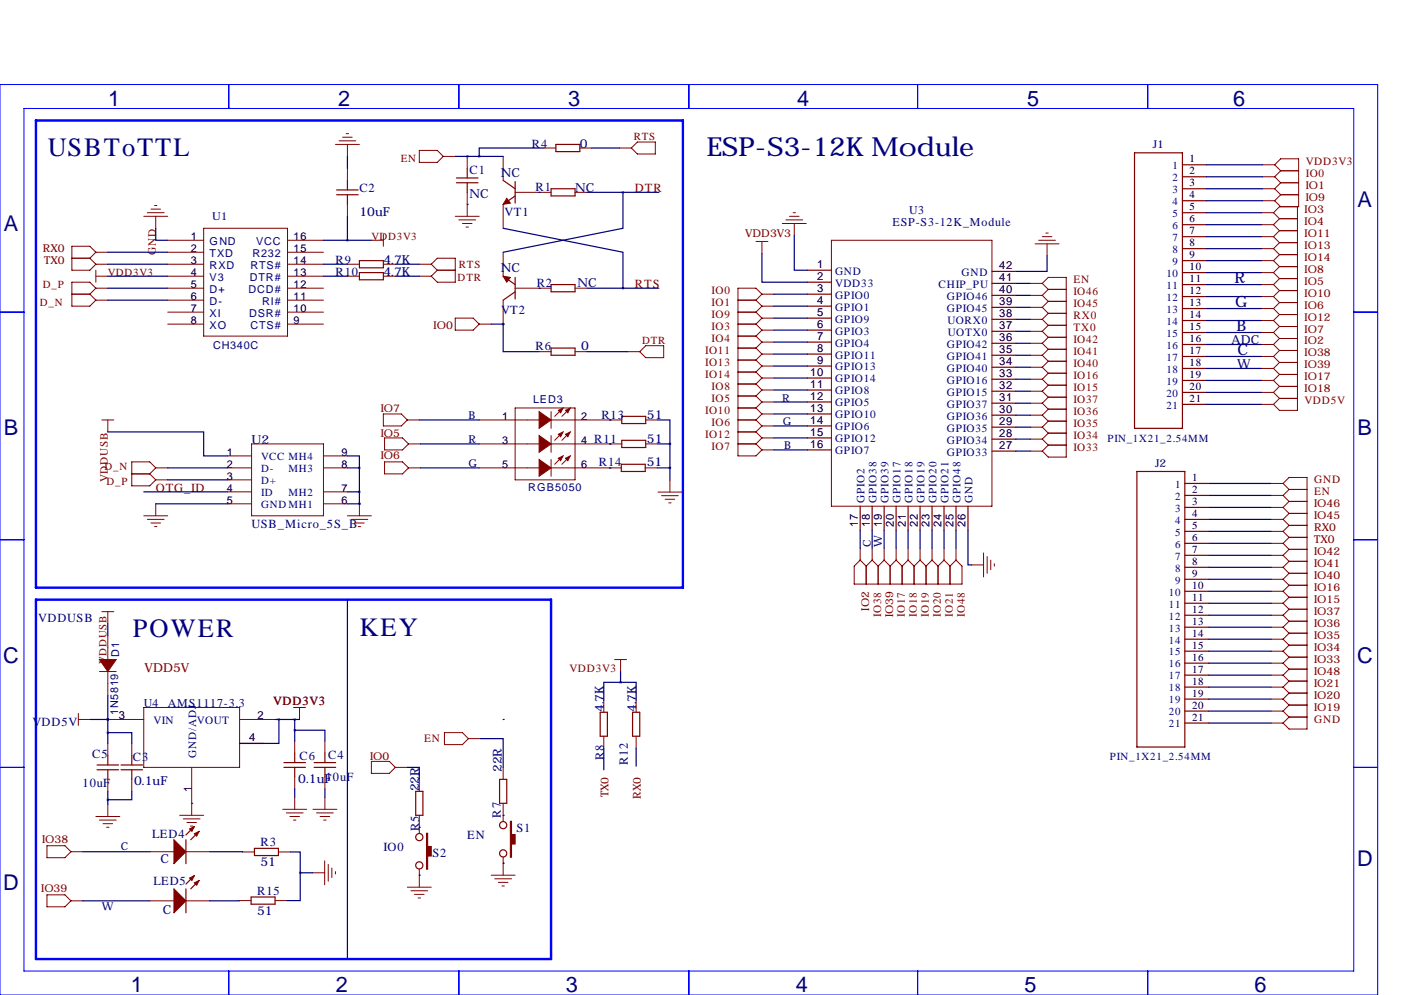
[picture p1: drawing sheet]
<svg xmlns="http://www.w3.org/2000/svg" width="297mm" height="211mm" viewBox="0 0 297 211" stroke-linecap="round" stroke-linejoin="round" font-family="sans-serif">
<g fill="none" stroke="#00f" stroke-width=".21">
<path d="M0 17.9h292.1v193.1h-292.1zM48.5 17.9v5.1M97.3 17.9v5.1M146 17.9v5.1M194.6 17.9v5.1M243.3 17.9v5.1M5.1 23h281.9v182.9h-281.9zM0 66.2h5.1M287 66.2h5.1M0 114.4h5.1M287 114.4h5.1M0 162.7h5.1"/>
<path d="M287 162.7h5.1M48.5 205.9v5.1M97.3 205.9v5.1M146 205.9v5.1M194.6 205.9v5.1M243.3 205.9v5.1"/>
</g>
<path d="M7.6 25.5h137.2v99.1h-137.2zM7.6 127.1h109.2v76.2h-109.2z" fill="none" stroke="#00f" stroke-width=".51"/>
<g fill="none" stroke="#800000" stroke-width=".21">
<path d="M71.1 30.6h5.1M71.9 29.9h3.5M72.6 29.1h2.1M73.4 28.3h.5M73.7 30.6v2.6M73.7 35.7v2.5M88.9 31.9h3.8l1.3 1.3-1.3 1.2h-3.8zM94 33.2h2.5M99.1 33.2v2.5M106.7 33.2v5M115.3 31.4h2.6M122.9 31.4h2.6"/>
<path d="M131.3 31.4h2.6M135.1 30.1h3.8v2.6h-3.8l-1.2-1.3zM267.7 34.9h2.6M267.7 37.5h2.6M270.3 34.9l1.2 1.3M270.3 34.9l1.2-1.2h3.8v10.1h-4l-1.3 1.3M270.3 37.5l1.2 1.2M271.5 36.2h3.8M271.5 38.7h3.8M271.5 36.2l-1.2 1.3M271.5 38.7l-1.2 1.3M15.2 54.8h3.8"/>
<path d="M19 54.8l1.3 1.2M20.3 53.5h2.6M20.3 56h2.6M20.3 58.6h2.6M20.3 53.5l-1.3 1.3M20.3 53.5l-1.3-1.3h-3.8v5.1h3.8l1.3-1.3M20.3 57.3v2.5M30.5 45.9h5.1M31.2 45.1h3.6M32 44.3h2M32.8 43.6h.5M33 45.9v2.5"/>
<path d="M35.6 50.9h7.6M35.6 53.5h7.6M35.6 56h7.6M35.6 58.6h7.6M43.2 48.4h17.8v22.9h-17.8zM61 50.9h7.6M61 53.5h7.6M61 56h7.6M61 58.6h7.6M73.7 43.3v2.6M73.7 56h2.5M73.7 58.6h2.5"/>
<path d="M78.7 50.9h2.6M81.3 56h2.5M81.3 58.6h2.5M81.3 49.7v2.5M88.9 56h2.5M88.9 58.6h2.5M91.4 56l1.3-1.2h3.8v5h-3.8l-1.3-1.2M91.4 56l1.3 1.3M92.7 57.3h3.8M92.7 57.3l-1.3 1.3M96.5 45.9h5.1M97.3 46.6h3.5"/>
<path d="M98 47.4h2.1M98.8 48.1h.5M99.1 40.8v5.1M106.7 43.3v5.1M106.7 53.5v5.1M109.2 40.8h7.6M121.9 40.8h2.6M160.3 51.2h2.5M161.5 51.2v2.5M165.9 47.4h5M166.6 46.6h3.6M167.4 45.9h2"/>
<path d="M168.1 45.1h.6M168.4 47.4v2.5M176.3 50.9h34v56.4h-34zM219.5 51.7h5M220.2 50.9h3.6M221 50.2h2M221.7 49.4h.5M222 51.7v2.5M267.5 45.1h2.5M267.5 47.6h2.5M267.5 50.2h2.5M267.5 52.7h2.5"/>
<path d="M267.5 55.3h2.5M267.5 57.8h2.5M267.7 40h2.6M267.7 42.6h2.6M270 45.1l1.3 1.3M270 47.6l1.3 1.3M270 50.2l1.3 1.2M270 52.7l1.3 1.3M270 55.3l1.3 1.2M270 57.8l1.3 1.3M270.3 40l1.2 1.3M270.3 42.6l1.2 1.2"/>
<path d="M271.3 46.4h3.8M271.3 48.9h3.8M271.3 46.4l-1.3 1.2M271.3 51.4h3.8M271.3 48.9l-1.3 1.3M271.3 54h3.8M271.3 51.4l-1.3 1.3M271.3 56.5h3.8M271.3 54l-1.3 1.3M271.3 59.1h3.8M271.3 56.5l-1.3 1.3M271.3 59.1l-1.3 1.2"/>
<path d="M271.5 41.3h3.8M271.5 41.3l-1.2 1.3M275.1 43.8v43.2h-3.8l-1.3-1.3M15.2 62.4h3.8M19 62.4l1.3 1.2M20.3 61.1h2.6M20.3 63.6h2.6M20.3 61.1l-1.3-1.3h-3.8v5.1h3.8l1.3-1.3M20.3 61.1l-1.3 1.3M35.6 61.1h7.6M35.6 63.6h7.6M35.6 66.2h7.6"/>
<path d="M35.6 68.7h7.6M61 61.1h7.6M61 63.6h7.6M61 66.2h7.6M61 68.7h7.6M96.5 67.5h3.8l1.3 1.2-1.3 1.3h-3.8zM101.6 68.7h2.5M106.7 63.6v5.1M109.2 61.1h7.6M114.3 74.6h2.5M121.9 61.1h2.6M121.9 74.6h2.6"/>
<path d="M133.1 74.6h2.5M136.9 73.3h3.8v2.5h-3.8l-1.3-1.2zM156.5 71.3h3.8M156.5 63.6h3.8M156.5 66.2h3.8M156.5 68.7h3.8M156.5 73.8h3.8M156.5 76.3h3.8M156.5 78.9h3.8M160.3 63.6l1.2 1.3M160.3 66.2l1.2 1.3M160.3 68.7l1.2 1.3"/>
<path d="M160.3 71.3l1.2 1.2M160.3 73.8l1.2 1.3M160.3 76.3l1.2 1.3M160.3 78.9l1.2 1.3M161.5 62.4l-1.2-1.3h-3.8v35.6h3.8l1.2-1.3M161.5 62.4h2.6M161.5 64.9h2.6M161.5 70h2.6M161.5 67.5h2.6M161.5 62.4l-1.2 1.2M161.5 64.9l-1.2 1.3M161.5 67.5l-1.2 1.2"/>
<path d="M161.5 70l-1.2 1.3M161.5 72.5h2.6M161.5 72.5l-1.2 1.3M161.5 75.1h2.6M161.5 75.1l-1.2 1.2M161.5 77.6h2.6M161.5 77.6l-1.2 1.3M218.4 77.9h2.6M218.4 75.3h2.6M218.4 72.8h2.6M218.4 70.2h2.6M218.4 67.7h2.6"/>
<path d="M218.4 65.2h2.6M218.4 62.6h2.6M218.4 60.1h2.6M221 60.1l1.2-1.3h3.9v38.1h-3.9l-1.2-1.3M221 77.9l1.2 1.2M221 75.3l1.2 1.3M221 72.8l1.2 1.3M221 70.2l1.2 1.3M221 67.7l1.2 1.3M221 65.2l1.2 1.2M221 62.6l1.2 1.3M221 60.1l1.2 1.3"/>
<path d="M222.2 79.1h3.9M222.2 79.1l-1.2 1.3M222.2 76.6h3.9M222.2 76.6l-1.2 1.3M222.2 74.1h3.9M222.2 74.1l-1.2 1.2M222.2 71.5h3.9M222.2 71.5l-1.2 1.3M222.2 69h3.9M222.2 69l-1.2 1.2M222.2 66.4h3.9M222.2 66.4l-1.2 1.3"/>
<path d="M222.2 63.9h3.9M222.2 63.9l-1.2 1.3M222.2 61.4h3.9M222.2 61.4l-1.2 1.2M267.5 60.3h2.5M267.5 62.9h2.5M267.5 65.4h2.5M267.5 68h2.5M267.5 70.5h2.5M267.5 73h2.5M267.5 75.6h2.5M267.5 78.1h2.5"/>
<path d="M270 60.3l1.3 1.3M270 62.9l1.3 1.2M270 65.4l1.3 1.3M270 68l1.3 1.2M270 70.5l1.3 1.3M270 73l1.3 1.3M270 75.6l1.3 1.2M270 78.1l1.3 1.3M271.3 61.6h3.8M271.3 64.1h3.8M271.3 61.6l-1.3 1.3M271.3 66.7h3.8"/>
<path d="M271.3 64.1l-1.3 1.3M271.3 69.2h3.8M271.3 66.7l-1.3 1.3M271.3 71.8h3.8M271.3 69.2l-1.3 1.3M271.3 74.3h3.8M271.3 71.8l-1.3 1.2M271.3 76.8h3.8M271.3 74.3l-1.3 1.3M271.3 79.4h3.8M271.3 76.8l-1.3 1.3M271.3 79.4l-1.3 1.3"/>
<path d="M21.6 89h2.5M22.9 89v2.6M33 99.2h2.6M33 99.2l-1.3-1.3h-3.8v5.1h3.8l1.3-1.3M33 99.2l-1.3 1.3M48.3 96.7h5M48.3 99.2h5M53.3 94.1h15.3v15.3h-15.3zM68.6 96.7h5.1M68.6 99.2h5.1M81.3 87.8h3.8l1.3 1.2-1.3 1.3h-3.8zM81.5 97.9h3.8l1.3 1.3-1.3 1.3h-3.8z"/>
<path d="M81.5 92.9h3.8l1.3 1.2-1.3 1.3h-3.8zM86.4 89h2.5M86.6 94.1h2.6M86.6 99.2h2.6M101.6 94.1h12.7M101.6 99.2h12.7M101.6 89h12.7M109.2 86.5h12.7v15.2h-12.7zM116.8 94.1h15M116.8 99.2h14.9M116.8 89h15M116.8 87.3v3.5"/>
<path d="M116.8 92.3v3.6M116.8 97.4v3.6M119.1 86.8l-1.5 1.5M119.1 91.8l-1.5 1.6M119.1 96.9l-1.5 1.5M120.6 86.8l-1.5 1.5M120.6 91.8l-1.5 1.6M120.6 96.9l-1.5 1.5M136.8 99.2h2.5M136.9 94.1h2.5M136.9 89h2.5M156.5 94.1h3.8"/>
<path d="M156.5 89h3.8M156.5 86.5h3.8M156.5 81.4h3.8M156.5 84h3.8M156.5 91.6h3.8M160.3 81.4l1.2 1.3M160.3 84l1.2 1.2M160.3 86.5l1.2 1.3M160.3 89l1.2 1.3M160.3 91.6l1.2 1.3M160.3 94.1l1.2 1.3M161.5 95.4h2.6"/>
<path d="M161.5 92.9h2.6M161.5 90.3h2.6M161.5 87.8h2.6M161.5 80.2h2.6M161.5 80.2l-1.2 1.2M161.5 82.7h2.6M161.5 82.7l-1.2 1.3M161.5 85.2h2.6M161.5 85.2l-1.2 1.3M161.5 87.8l-1.2 1.2M161.5 90.3l-1.2 1.3M161.5 92.9l-1.2 1.2"/>
<path d="M218.4 95.6h2.6M218.4 93.1h2.6M218.4 90.6h2.6M218.4 88h2.6M218.4 85.5h2.6M218.4 82.9h2.6M218.4 80.4h2.6M221 93.1l1.2 1.3M221 90.6l1.2 1.2M221 88l1.2 1.3M221 85.5l1.2 1.3M221 82.9l1.2 1.3"/>
<path d="M221 80.4l1.2 1.3M222.2 94.4h3.9M222.2 94.4l-1.2 1.2M222.2 91.8h3.9M222.2 91.8l-1.2 1.3M222.2 89.3h3.9M222.2 89.3l-1.2 1.3M222.2 86.8h3.9M222.2 86.8l-1.2 1.2M222.2 84.2h3.9M222.2 84.2l-1.2 1.3M222.2 81.7h3.9"/>
<path d="M222.2 81.7l-1.2 1.2M267.5 85.7h2.5M267.5 80.7h2.5M267.5 83.2h2.5M270 80.7l1.3 1.2M270 83.2l1.3 1.3M271.3 84.5h3.8M271.3 84.5l-1.3 1.2M271.3 81.9h3.8M271.3 81.9l-1.3 1.3M27.9 100.5h3.8M30.5 109.4h5.1"/>
<path d="M31.2 110.1h3.6M31.7 100.5l1.3 1.2M32 110.9h2M32.8 111.6h.5M33 101.7h2.6M33 106.8v2.6M48.3 101.7h5M48.3 104.3h5M48.3 106.8h5M68.6 104.3h5.1M68.6 106.8h5.1M73.7 109.4h5"/>
<path d="M74.4 110.1h3.6M75.2 110.9h2M75.9 111.6h.6M76.2 106.8v2.6M139.5 104.3h5.1M140.3 105.1h3.5M141 105.9h2.1M141.8 106.6h.5M142 101.8v2.5M182.4 116.2v2.6M182.4 118.8l1.2 1.2M182.4 118.8l-1.3 1.2v3.8h22.9v-3.8l-1.3-1.2"/>
<path d="M184.9 116.2v2.6M184.9 118.8l1.3 1.2M184.9 118.8l-1.3 1.2M187.5 116.2v2.6M187.5 118.8l1.2 1.2M187.5 118.8l-1.3 1.2M190 116.2v2.6M190 118.8l1.3 1.2M190 118.8l-1.3 1.2M192.5 116.2v2.6M192.5 118.8l1.3 1.2M192.5 118.8l-1.2 1.2"/>
<path d="M195.1 116.2v2.6M195.1 118.8l1.2 1.2M195.1 118.8l-1.3 1.2M197.6 116.2v2.6M197.6 118.8l1.3 1.2M197.6 118.8l-1.3 1.2M200.2 116.2v2.6M200.2 118.8l1.2 1.2M200.2 118.8l-1.3 1.2M202.7 116.2v2.6M202.7 118.8l-1.3 1.2M206 119.8h2.5"/>
<path d="M208.5 117.2v5.1M209.3 118v3.6M210.1 118.8v2M210.8 119.5v.5M269.5 110.1h2.5M269.5 102.5h2.5M269.5 105h2.5M269.5 107.6h2.5M269.5 112.7h2.5M269.5 115.2h2.5M269.5 117.7h2.5M272 102.5l1.3 1.3"/>
<path d="M272 102.5l1.3-1.3h3.8v53.4h-3.8l-1.3-1.3M272 105l1.3 1.3M272 107.6l1.3 1.3M272 110.1l1.3 1.3M272 112.7l1.3 1.2M272 115.2l1.3 1.3M272 117.7l1.3 1.3M273.3 103.8h3.8M273.3 106.3h3.8M273.3 103.8l-1.3 1.2M273.3 108.9h3.8M273.3 106.3l-1.3 1.3"/>
<path d="M273.3 111.4h3.8M273.3 108.9l-1.3 1.2M273.3 113.9h3.8M273.3 111.4l-1.3 1.3M273.3 116.5h3.8M273.3 113.9l-1.3 1.3M273.3 119h3.8M273.3 119l-1.3 1.3M273.3 116.5l-1.3 1.2M21.6 129.7h2.5M22.9 129.7v2.5M22.9 134.8v5"/>
<path d="M130.3 139.8h2.5M131.6 139.8v2.6M183.6 120v3.8M186.2 120v3.8M188.7 120v3.8M191.3 120v3.8M193.8 120v3.8M196.3 120v3.8M198.9 120v3.8M201.4 120v3.8M269.5 125.4h2.5M269.5 127.9h2.5"/>
<path d="M269.5 120.3h2.5M269.5 122.8h2.5M269.5 130.4h2.5M269.5 133h2.5M269.5 135.5h2.5M269.5 138.1h2.5M272 125.4l1.3 1.2M272 127.9l1.3 1.3M272 120.3l1.3 1.3M272 122.8l1.3 1.3M272 130.4l1.3 1.3M272 133l1.3 1.3"/>
<path d="M272 135.5l1.3 1.3M272 138.1l1.3 1.2M273.3 126.6h3.8M273.3 124.1h3.8M273.3 124.1l-1.3 1.3M273.3 129.2h3.8M273.3 126.6l-1.3 1.3M273.3 121.6h3.8M273.3 121.6l-1.3 1.2M273.3 131.7h3.8M273.3 129.2l-1.3 1.2M273.3 134.3h3.8"/>
<path d="M273.3 131.7l-1.3 1.3M273.3 136.8h3.8M273.3 134.3l-1.3 1.2M273.3 139.3h3.8M273.3 136.8l-1.3 1.3M273.3 139.3l-1.3 1.3M16.6 152.5h2.6M16.6 151.3v2.5M21.1 142.4h3.5M22.9 152.5h7.6M22.9 142.4v5.1M22.9 157.6v2.6"/>
<path d="M27.9 157.6v2.6M30.5 150h20.3v12.7h-20.3zM50.8 152.5h7.6M62.2 150h2.6M62.5 157.1v2.6M63.5 150v2.5M68.9 157.1v2.6M94.2 155.3h3.8l1.3 1.3-1.3 1.3h-3.8zM99.3 156.6h2.6M128 148.5v2.5M128 156.1v2.5M134.9 148.5v2.5"/>
<path d="M134.9 156.1v2.5M269.5 153.3h2.5M269.5 140.6h2.5M269.5 143.1h2.5M269.5 145.7h2.5M269.5 148.2h2.5M269.5 150.8h2.5M272 140.6l1.3 1.3M272 143.1l1.3 1.3M272 145.7l1.3 1.3M272 148.2l1.3 1.3M272 150.8l1.3 1.2"/>
<path d="M273.3 152h3.8M273.3 152l-1.3 1.3M273.3 141.9h3.8M273.3 144.4h3.8M273.3 141.9l-1.3 1.2M273.3 147h3.8M273.3 144.4l-1.3 1.3M273.3 149.5h3.8M273.3 147l-1.3 1.2M273.3 149.5l-1.3 1.3M10 179.3h3.8l1.2 1.3-1.2 1.3h-3.8zM20.3 173.1h5.1"/>
<path d="M21.1 173.9h3.5M21.8 174.6h2.1M22.6 175.4h.5M22.9 165.2v2.6M22.9 170.6v2.5M27.9 165.2v2.6M38.1 172.9h5.1M38.9 173.6h3.5M39.6 174.4h2.1M40.4 175.1h.5M40.6 162.7v10.2M59.9 171.6h5.1"/>
<path d="M60.7 172.4h3.6M61.5 173.1h2M62.2 173.9h.5M62.5 164.7v2.6M62.5 169.1v2.5M66.3 171.6h5.1M67.1 172.4h3.6M67.9 173.1h2M68.6 173.9h.5M68.9 164.7v2.6M68.9 169.1v2.5M78.7 161.4h3.8l1.3 1.3-1.3 1.3h-3.8z"/>
<path d="M83.8 162.7h2.6M88.9 165.2v2.6M88.9 172.9v3.8M106.7 162.7v2.5M106.7 170.3v3.8M10 189.7h3.8l1.2 1.3-1.2 1.3h-3.8zM15 180.6h2.6M15 191h2.6M31.8 180.6h5.1M31.8 191h5.1M39.4 180.6h5.1M39.4 191h5.1"/>
<path d="M50.7 190.9h2.5M51.4 180.6h2.5M58.3 190.9h2.6M59 180.6h2.6M66.3 185.1h2.5M68.8 182.5v5.1M69.6 183.3v3.5M70.4 184v2.1M71.1 184.8v.5M86.4 188.1h5M87.1 188.9h3.6M87.9 189.6h2"/>
<path d="M88.6 190.4h.6M88.9 184.3v3.8M104.1 185.6h5.1M104.9 186.3h3.6M105.7 187.1h2M106.4 187.8h.5M106.7 181.8v3.8"/>
</g>
<g fill="none" stroke="#800000" stroke-width=".25">
<path d="M73.7 38.2v2.1M96.8 38.7h4.5M96.8 37.7h4.5M99.1 35.7v2M99.1 38.7v2.1M106.7 38.2l2.5 1.8M109.2 38.5v4.6M117.9 30.6h5v1.5h-5zM240.5 32.4h10.2v58.4h-10.2zM250.7 34.9h5.1M250.7 37.5h5.1M71.4 41.3h4.5"/>
<path d="M71.4 40.3h4.5M73.7 41.3v2M76.2 55.3h5.1v1.5h-5.1zM76.2 57.8h5.1v1.5h-5.1zM106.7 58.6l2.5 1.7M109.2 58.8v4.6M109.2 41.5l-2.5 1.8M116.8 40h5.1v1.5h-5.1zM171.2 57.3h5.1M171.2 59.8h5.1M210.3 57.5h5.1M250.7 40h5.1"/>
<path d="M250.7 55.3h5.1M250.7 57.8h5.1M250.7 42.6h5.1M250.7 45.1h5.1M250.7 47.6h5.1M250.7 50.2h5.1M250.7 52.7h5.1M109.2 61.9l-2.5 1.7M116.8 60.3h5.1v1.6h-5.1zM116.8 73.8h5.1v1.5h-5.1zM171.2 62.4h5.1M171.2 64.9h5.1"/>
<path d="M171.2 67.5h5.1M171.2 70h5.1M171.2 72.5h5.1M171.2 75.1h5.1M171.2 77.6h5.1M210.3 75.3h5.1M210.3 60.1h5.1M210.3 62.6h5.1M210.3 65.2h5.1M210.3 67.7h5.1M210.3 70.2h5.1M210.3 72.8h5.1"/>
<path d="M210.3 77.9h5.1M250.7 60.3h5.1M250.7 62.9h5.1M250.7 65.4h5.1M250.7 68h5.1M250.7 70.5h5.1M250.7 73h5.1M250.7 75.6h5.1M250.7 78.1h5.1M131.7 98.4h5.1v1.6h-5.1zM131.8 88.3h5.1v1.5h-5.1zM131.8 93.4h5.1v1.5h-5.1z"/>
<path d="M171.2 80.2h5.1M171.2 82.7h5.1M171.2 85.2h5.1M171.2 87.8h5.1M171.2 90.3h5.1M171.2 92.9h5.1M171.2 95.4h5.1M210.3 80.4h5.1M210.3 82.9h5.1M210.3 85.5h5.1M210.3 88h5.1M210.3 90.6h5.1"/>
<path d="M210.3 93.1h5.1M210.3 95.6h5.1M241 100h10.2v58.4h-10.2zM250.7 80.7h5.1M250.7 83.2h5.1M250.7 85.7h5.1M182.4 107.3v5.1M184.9 107.3v5.1M187.5 107.3v5.1M190 107.3v5.1M192.5 107.3v5.1M195.1 107.3v5.1"/>
<path d="M197.6 107.3v5.1M200.2 107.3v5.1M202.7 107.3v5.1M205.2 107.3v5.1M251.2 102.5h5.1M251.2 105h5.1M251.2 107.6h5.1M251.2 110.1h5.1M251.2 112.7h5.1M251.2 115.2h5.1M251.2 117.7h5.1M251.2 120.3h5.1"/>
<path d="M251.2 122.8h5.1M251.2 125.4h5.1M251.2 127.9h5.1M251.2 130.4h5.1M251.2 133h5.1M251.2 135.5h5.1M251.2 138.1h5.1M50.8 157.6h5.1M62.5 159.7v2M68.9 159.7v2M127.3 151h1.5v5.1h-1.5zM134.1 151h1.5v5.1h-1.5z"/>
<path d="M251.2 140.6h5.1M251.2 143.1h5.1M251.2 145.7h5.1M251.2 148.2h5.1M251.2 150.8h5.1M251.2 153.3h5.1M20.6 163.2h4.5M20.6 162.2h4.5M22.9 160.2v2M22.9 163.2v2M25.7 163.2h4.5M25.7 162.2h4.5"/>
<path d="M27.9 160.2v2M27.9 163.2v2M39.4 178v5.1M41.2 175.2l-1.8 1.8M42.2 176.3l-1.8 1.7M53.9 179.9h5.1v1.5h-5.1zM60.2 162.7h4.6M60.2 161.7h4.6M62.5 162.7v2M66.6 162.7h4.6M66.6 161.7h4.6M68.9 162.7v2"/>
<path d="M88.1 167.8h1.6v5.1h-1.6zM105.9 165.2h1.5v5.1h-1.5zM39.4 188.5v5M41.2 185.7l-1.8 1.7M42.2 186.7l-1.8 1.8M53.2 190.2h5.1v1.5h-5.1z"/>
<circle cx="88.9" cy="177.5" r=".76"/>
<circle cx="106.7" cy="174.9" r=".76"/>
<circle cx="88.9" cy="183.5" r=".76"/>
<circle cx="106.7" cy="180.9" r=".76"/>
</g>
<g fill="#800000" stroke="#800000" stroke-width=".21">
<path d="M106.7 58.6l1.5 .2-.8 1z"/>
<path d="M107.4 42.1l.8 1-1.5 .2z"/>
<path d="M21.1 139.8h3.5l-1.7 2.6z"/>
<path d="M108.2 174.1h.3v2.8h.7v2.1h-.7v2.8h-.3z"/>
<path d="M90.4 176.7h.3v2.8h.7v2h-.7v2.8h-.3z"/>
<path d="M118.4 87l1-.5-.5 1z"/>
<path d="M119.9 87l1-.5-.5 1z"/>
<path d="M114.3 87.3l2.5 1.7-2.5 1.8z"/>
<path d="M118.4 92.1l1-.5-.5 1z"/>
<path d="M119.9 92.1l1-.5-.5 1z"/>
<path d="M114.3 92.3l2.5 1.8-2.5 1.8z"/>
<path d="M118.4 97.2l1-.5-.5 1z"/>
<path d="M119.9 97.2l1-.5-.5 1z"/>
<path d="M114.3 97.4l2.5 1.8-2.5 1.8z"/>
<path d="M36.9 178l2.5 2.6-2.5 2.5z"/>
<path d="M41.2 176.8l1-.5-.5 1z"/>
<path d="M40.2 175.8l1-.6-.5 1.1z"/>
<path d="M36.9 188.5l2.5 2.5-2.5 2.5z"/>
<path d="M41.2 187.2l1-.5-.5 1z"/>
<path d="M40.2 186.2l1-.5-.5 1z"/>
</g>
<g fill="none" stroke="#000080" stroke-width=".25">
<path d="M73.7 33.2v2.5M96.5 33.2h10.2M99.1 33.2h.1M115.3 31.4h-13.7v1.8M125.5 31.4h5.8M255.8 34.9h11.9M255.8 37.5h11.9M22.9 53.5h12.7M22.9 56h12.7M22.9 58.6h12.7M33 48.4v2.5h2.6M68.6 56h5.1"/>
<path d="M68.6 58.6h5.1M68.6 50.9h10.1M73.7 45.9v5M83.8 56h5.1M83.8 58.6h5.1M99.1 43.3h.1M106.7 48.4l25.4 5.1v7.6M114.3 40.8h.1M124.5 40.8h15.2M132.1 40.8v7.6l-25.4 5.1M161.5 53.7v6.1h9.7M168.4 49.9v7.4h2.8"/>
<path d="M222 54.2v3.3h-6.6M255.8 45.1h11.7M255.8 47.6h11.7M255.8 40h11.9M255.8 42.6h11.9M255.8 50.2h11.7M255.8 52.7h11.7M255.8 55.3h11.7M255.8 57.8h11.7M22.9 61.1h12.7M22.9 63.6h12.7M104.1 68.7h2.6"/>
<path d="M106.7 68.7h.1M106.7 68.7v5.9h7.6M114.3 61.1h.1M124.5 61.1h15.2M124.5 74.6h8.6M164.1 62.4h7.1M164.1 64.9h7.1M164.1 67.5h7.1M164.1 70h7.1M164.1 72.5h7.1M164.1 75.1h7.1M164.1 77.6h7.1"/>
<path d="M215.4 77.9h3M215.4 75.3h3M215.4 72.8h3M215.4 70.2h3M215.4 67.7h3M215.4 65.2h3M215.4 62.6h3M215.4 60.1h3M255.8 60.3h11.7M255.8 62.9h11.7M255.8 65.4h11.7M255.8 68h11.7"/>
<path d="M255.8 70.5h11.7M255.8 73h11.7M255.8 75.6h11.7M255.8 78.1h11.7M22.9 91.6h20.3v5.1h5.1M35.6 99.2h12.7M73.7 96.7h2.5v2.5M73.7 99.2h2.5M76.2 99.2v7.6M88.9 89h12.7M89.2 99.2h12.4M89.2 94.1h12.4"/>
<path d="M129.2 99.2h.3M129.3 94.1h.2M129.3 89h.2M139.3 99.2h2.7M139.4 89h2.6v5.1M139.4 94.1h2.6M142 94.1v7.7M164.1 80.2h7.1M164.1 82.7h7.1M164.1 85.2h7.1M164.1 87.8h7.1M164.1 90.3h7.1"/>
<path d="M164.1 92.9h7.1M164.1 95.4h7.1M215.4 95.6h3M215.4 93.1h3M215.4 90.6h3M215.4 88h3M215.4 85.5h3M215.4 82.9h3M215.4 80.4h3M255.8 85.7h11.7M255.8 80.7h11.7M255.8 83.2h11.7"/>
<path d="M30.5 104.3h17.8M33 106.8h15.3M35.6 101.7h12.7M73.7 106.8h2.5M73.7 104.3h2.5M76.2 106.8h.1M182.4 112.4v3.8M184.9 112.4v3.8M187.5 112.4v3.8M190 112.4v3.8M192.5 112.4v3.8M195.1 112.4v3.8"/>
<path d="M197.6 112.4v3.8M200.2 112.4v3.8M202.7 112.4v3.8M205.2 112.4v7.4h.8M256.3 102.5h13.2M256.3 105h13.2M256.3 107.6h13.2M256.3 110.1h13.2M256.3 112.7h13.2M256.3 115.2h13.2M256.3 117.7h13.2M22.9 132.2v2.6"/>
<path d="M73.7 127.1v76.2M256.3 125.4h13.2M256.3 127.9h13.2M256.3 120.3h13.2M256.3 122.8h13.2M256.3 130.4h13.2M256.3 133h13.2M256.3 135.5h13.2M256.3 138.1h13.2M19.2 152.5h3.7M22.9 152.5h.1M22.9 155.3h5v2.3"/>
<path d="M22.9 147.5v10.1M58.4 152.5h.7M59.1 152.5v5.1h-8.3M59.1 152.5h4.4M62.5 154.8h6.4v2.3M62.5 152.5v4.6M101.9 156.6h4.8v6.1M106.7 152.5h.1M128 158.6v4.6M131.6 144.7h-3.6v3.8M131.6 144.7h3.3v3.8M131.6 142.4v2.3"/>
<path d="M134.9 158.6v3.8M256.3 153.3h13.2M256.3 140.6h13.2M256.3 143.1h13.2M256.3 145.7h13.2M256.3 148.2h13.2M256.3 150.8h13.2M22.9 167.8v2.8M27.9 167.8v1.8h-5M40.6 170.3h.1M62.5 167.3v1.8M68.9 167.3v1.8"/>
<path d="M86.4 162.7h2.5v2.5M88.9 175.4h.1M106.7 172.9h.1M17.6 191h14.2M17.6 180.6h14.2M44.5 180.6h6.9M50.7 190.9l-6.2 .1M61.6 180.6h2.1v4.5M63.7 185.1v5.8h-2.8M63.7 185.1h2.6M88.9 185.6h.1M106.7 183h.1"/>
</g>
<path d="M22.8 152.5a.05 .05 0 0 0 .1 0 .05 .05 0 0 0-.1 0zM22.8 152.5a.05 .05 0 0 0 .1 0 .05 .05 0 0 0-.1 0zM73.6 50.9a.05 .05 0 0 0 .1 0 .05 .05 0 0 0-.1 0zM99 33.2a.05 .05 0 0 0 .1 0 .05 .05 0 0 0-.1 0zM22.8 155.3a.05 .05 0 0 0 .1 0 .05 .05 0 0 0-.1 0zM22.8 169.6a.05 .05 0 0 0 .1 0 .05 .05 0 0 0-.1 0zM142 94.1a.05 .05 0 0 0 .1 0 .05 .05 0 0 0-.1 0zM142 99.2a.05 .05 0 0 0 .1 0 .05 .05 0 0 0-.1 0zM63.6 185.1a.05 .05 0 0 0 .1 0 .05 .05 0 0 0-.1 0z" fill="#000080" stroke="#000080" stroke-width=".51"/>
<g font-size="5.6" fill="#000080">
<text x="10.2" y="33.2">USBToTTL</text>
<text x="149.9" y="33.2">ESP-S3-12K Module</text>
<text x="28.2" y="135">POWER</text>
<text x="76.2" y="134.8">KEY</text>
</g>
<g font-size="4.6" fill="#000080">
<text x="22.9" y="22.4">1</text>
<text x="71.7" y="22.4">2</text>
<text x="120.5" y="22.4">3</text>
<text x="169" y="22.4">4</text>
<text x="217.8" y="22.4">5</text>
<text x="261.4" y="22.4">6</text>
<text x="287.8" y="44">A</text>
<text x=".8" y="49">A</text>
<text x=".8" y="92.2">B</text>
<text x="287.8" y="92.2">B</text>
<text x=".7" y="140.5">C</text>
<text x="287.7" y="140.5">C</text>
<text x="287.7" y="183.7">D</text>
<text x=".7" y="188.7">D</text>
<text x="27.8" y="210.3">1</text>
<text x="71.2" y="210.3">2</text>
<text x="120" y="210.3">3</text>
<text x="168.7" y="210.3">4</text>
<text x="217.2" y="210.3">5</text>
<text x="266" y="210.3">6</text>
</g>
<g font-size="3.3" fill="#000080">
<text x="261.8" y="60.1">R</text>
<text x="261.9" y="65.2">G</text>
<text x="262.1" y="70.2">B</text>
<text x="262.4" y="75.3">C</text>
</g>
<g font-size="2.6" fill="#000080">
<text x="112.8" y="31.4">R4</text>
<text x="122.9" y="31.4">0</text>
<text x="76.2" y="40.8">C2</text>
<text x="99.6" y="37">C1</text>
<text x="106.2" y="37.5">NC</text>
<text x="113.5" y="40.5">R1</text>
<text x="121.9" y="40.8">NC</text>
<text x="76.2" y="45.9">10uF</text>
<text x="99.6" y="42.1">NC</text>
<text x="107" y="45.9">VT1</text>
<text x="71.1" y="56">R9</text>
<text x="71.1" y="58.6">R10</text>
<text x="81.3" y="56">4.7K</text>
<text x="81.3" y="58.6">4.7K</text>
<text x="106.2" y="57.7">NC</text>
<text x="113.8" y="60.8">R2</text>
<text x="122.4" y="60.8">NC</text>
<text x="106.2" y="66.5">VT2</text>
<text x="113.5" y="74.3">R6</text>
<text x="123.2" y="74.3">0</text>
<text x="261.1" y="72.8">ADC</text>
<text x="262.3" y="78.1">W</text>
<text x="127.5" y="88.8">R13</text>
<text x="137.2" y="88.8">51</text>
<text x="53.3" y="94.1">U2</text>
<text x="126" y="93.9">R11</text>
<text x="137.2" y="93.9">51</text>
<text x="126.9" y="98.9">R14</text>
<text x="137.1" y="98.9">51</text>
<text x="53.3" y="111.9">USB_Micro_5S_B</text>
<text x="8.1" y="132">VDDUSB</text>
<text x="57.9" y="149.5">VDD3V3</text>
<text x="6.9" y="153.8">VDD5V</text>
<text x="128" y="151" transform="rotate(-90 128 151)">4.7K</text>
<text x="134.9" y="151" transform="rotate(-90 134.9 151)">4.7K</text>
<text x="19.6" y="160.7">C5</text>
<text x="28.2" y="161.4">C3</text>
<text x="63.5" y="161.2">C6</text>
<text x="69.6" y="160.9">C4</text>
<text x="128" y="161.2" transform="rotate(-90 128 161.2)">R8</text>
<text x="17.5" y="166.8">10uF</text>
<text x="28.4" y="166.5">0.1uF</text>
<text x="63.2" y="166">0.1uF</text>
<text x="69.1" y="165.5">10uF</text>
<text x="88.9" y="167.8" transform="rotate(-90 88.9 167.8)">22R</text>
<text x="106.4" y="163.7" transform="rotate(-90 106.4 163.7)">22R</text>
<text x="133.1" y="162.2" transform="rotate(-90 133.1 162.2)">R12</text>
<text x="106.2" y="173.4" transform="rotate(-90 106.2 173.4)">R7</text>
<text x="32.3" y="177.7">LED4</text>
<text x="55.2" y="179.4">R3</text>
<text x="88.9" y="176.2" transform="rotate(-90 88.9 176.2)">R5</text>
<text x="99.1" y="177.9">EN</text>
<text x="109.5" y="176.4">S1</text>
<text x="34" y="183">C</text>
<text x="55.2" y="183.7">51</text>
<text x="81.3" y="180.5">IO0</text>
<text x="91.7" y="181.6">S2</text>
<text x="32.5" y="187.6">LED5</text>
<text x="54.5" y="189.7">R15</text>
<text x="34.5" y="193.7">C</text>
<text x="54.5" y="194">51</text>
</g>
<g font-size="2.6" fill="#800000">
<text x="134.6" y="40.8">DTR</text>
<text x="134.6" y="61.1">RTS</text>
<text x="33" y="104.3">OTG_ID</text>
<text x="30.7" y="142.4">VDD5V</text>
</g>
<g font-size="2.5" fill="#000080">
<text x="189.2" y="47.9">ESP-S3-12K_Module</text>
<text x="192.8" y="45.4">U3</text>
<text x="30.5" y="150">U4 AMS1117-3.3</text>
</g>
<g font-size="2.4" fill="#800000">
<text x="276.9" y="34.9">VDD3V3</text>
<text x="276.9" y="37.5">IO0</text>
<text x="33" y="54.1" transform="rotate(-90 33 54.1)">GND</text>
<text x="150.9" y="62.4">IO0</text>
<text x="150.9" y="64.9">IO1</text>
<text x="227.6" y="65.2">IO45</text>
<text x="227.6" y="62.6">IO46</text>
<text x="227.6" y="60.1">EN</text>
<text x="150.9" y="67.5">IO9</text>
<text x="150.9" y="70">IO3</text>
<text x="227.6" y="70.2">TX0</text>
<text x="227.6" y="67.7">RX0</text>
<text x="149.5" y="75.1">IO11</text>
<text x="149.5" y="77.6">IO13</text>
<text x="150.9" y="72.5">IO4</text>
<text x="227.6" y="77.9">IO40</text>
<text x="227.6" y="75.3">IO41</text>
<text x="227.6" y="72.8">IO42</text>
<text x="149.5" y="80.2">IO14</text>
<text x="150.9" y="82.7">IO8</text>
<text x="227.6" y="82.9">IO15</text>
<text x="227.6" y="80.4">IO16</text>
<text x="149.5" y="87.8">IO10</text>
<text x="150.9" y="85.2">IO5</text>
<text x="227.6" y="88">IO36</text>
<text x="227.6" y="85.5">IO37</text>
<text x="276.6" y="85.7">VDD5V</text>
<text x="149.5" y="92.9">IO12</text>
<text x="150.9" y="90.3">IO6</text>
<text x="150.9" y="95.4">IO7</text>
<text x="227.6" y="95.6">IO33</text>
<text x="227.6" y="93.1">IO34</text>
<text x="227.6" y="90.6">IO35</text>
<text x="22.9" y="102.2" transform="rotate(-90 22.9 102.2)">VDDUSB</text>
<text x="278.6" y="102.5">GND</text>
<text x="278.6" y="105">EN</text>
<text x="186.8" y="130.8" transform="rotate(-90 186.8 130.8)">IO38</text>
<text x="191.9" y="130.8" transform="rotate(-90 191.9 130.8)">IO17</text>
<text x="194.4" y="130.8" transform="rotate(-90 194.4 130.8)">IO18</text>
<text x="197" y="130.8" transform="rotate(-90 197 130.8)">IO19</text>
<text x="199.5" y="130.8" transform="rotate(-90 199.5 130.8)">IO20</text>
<text x="202" y="130.8" transform="rotate(-90 202 130.8)">IO21</text>
<text x="204.6" y="130.8" transform="rotate(-90 204.6 130.8)">IO48</text>
<text x="120.8" y="142.4">VDD3V3</text>
<text x="278.6" y="153.3">GND</text>
<text x="89.9" y="157.4">EN</text>
</g>
<g font-size="2.4">
<text x="173.3" y="56.8">1</text>
<text x="173.3" y="59.3">2</text>
<text x="211.8" y="57">42</text>
<text x="211.8" y="59.6">41</text>
<text x="173.3" y="61.9">3</text>
<text x="173.3" y="64.4">4</text>
<text x="211.8" y="62.1">40</text>
<text x="211.8" y="64.7">39</text>
<text x="173.3" y="66.9">5</text>
<text x="173.3" y="69.5">6</text>
<text x="211.8" y="67.2">38</text>
<text x="211.8" y="69.7">37</text>
<text x="173.3" y="72">7</text>
<text x="173.3" y="74.6">8</text>
<text x="173.3" y="77.1">9</text>
<text x="211.8" y="72.3">36</text>
<text x="211.8" y="74.8">35</text>
<text x="211.8" y="77.4">34</text>
<text x="171.8" y="79.6">10</text>
<text x="171.8" y="82.2">11</text>
<text x="211.8" y="79.9">33</text>
<text x="211.8" y="82.4">32</text>
<text x="171.8" y="84.7">12</text>
<text x="171.8" y="87.3">13</text>
<text x="171.8" y="89.8">14</text>
<text x="211.8" y="85">31</text>
<text x="211.8" y="87.5">30</text>
<text x="171.8" y="92.3">15</text>
<text x="171.8" y="94.9">16</text>
<text x="211.8" y="90.1">29</text>
<text x="211.8" y="92.6">28</text>
<text x="211.8" y="95.1">27</text>
<text x="181.9" y="111.8" transform="rotate(-90 181.9 111.8)">17</text>
<text x="184.4" y="111.8" transform="rotate(-90 184.4 111.8)">18</text>
<text x="189.5" y="111.8" transform="rotate(-90 189.5 111.8)">20</text>
<text x="192" y="111.8" transform="rotate(-90 192 111.8)">21</text>
<text x="194.6" y="111.8" transform="rotate(-90 194.6 111.8)">22</text>
<text x="197.1" y="111.8" transform="rotate(-90 197.1 111.8)">23</text>
<text x="199.6" y="111.8" transform="rotate(-90 199.6 111.8)">24</text>
<text x="202.2" y="111.8" transform="rotate(-90 202.2 111.8)">25</text>
<text x="204.7" y="111.8" transform="rotate(-90 204.7 111.8)">26</text>
<text x="25.2" y="152.5">3</text>
<text x="54.6" y="152.5">2</text>
<text x="52.9" y="157.1">4</text>
<text x="40.6" y="168" transform="rotate(-90 40.6 168)">1</text>
</g>
<g font-size="2.4" fill="#000080">
<text x="177" y="58.2">GND</text>
<text x="203.8" y="58.5">GND</text>
<text x="177" y="60.8">VDD33</text>
<text x="177" y="63.3">GPIO0</text>
<text x="177" y="65.9">GPIO1</text>
<text x="199" y="61">CHIP_PU</text>
<text x="200.7" y="63.6">GPIO46</text>
<text x="177" y="68.4">GPIO9</text>
<text x="177" y="70.9">GPIO3</text>
<text x="200.7" y="66.1">GPIO45</text>
<text x="200.9" y="68.6">UORX0</text>
<text x="201" y="71.2">UOTX0</text>
<text x="177" y="73.5">GPIO4</text>
<text x="177" y="76">GPIO11</text>
<text x="200.7" y="73.7">GPIO42</text>
<text x="200.7" y="76.3">GPIO41</text>
<text x="177" y="78.6">GPIO13</text>
<text x="177" y="81.1">GPIO14</text>
<text x="177" y="83.6">GPIO8</text>
<text x="200.7" y="78.8">GPIO40</text>
<text x="200.7" y="81.3">GPIO16</text>
<text x="200.7" y="83.9">GPIO15</text>
<text x="177" y="86.2">GPIO5</text>
<text x="177" y="88.7">GPIO10</text>
<text x="200.7" y="86.4">GPIO37</text>
<text x="200.7" y="89">GPIO36</text>
<text x="177" y="91.3">GPIO6</text>
<text x="177" y="93.8">GPIO12</text>
<text x="200.7" y="91.5">GPIO35</text>
<text x="200.7" y="94">GPIO34</text>
<text x="177" y="96.3">GPIO7</text>
<text x="200.7" y="96.6">GPIO33</text>
<text x="183.3" y="106.6" transform="rotate(-90 183.3 106.6)">GPIO2</text>
<text x="185.9" y="106.6" transform="rotate(-90 185.9 106.6)">GPIO38</text>
<text x="188.4" y="106.6" transform="rotate(-90 188.4 106.6)">GPIO39</text>
<text x="190.9" y="106.6" transform="rotate(-90 190.9 106.6)">GPIO17</text>
<text x="193.5" y="106.6" transform="rotate(-90 193.5 106.6)">GPIO18</text>
<text x="196" y="106.6" transform="rotate(-90 196 106.6)">GPIO19</text>
<text x="198.6" y="106.6" transform="rotate(-90 198.6 106.6)">GPIO20</text>
<text x="201.1" y="106.6" transform="rotate(-90 201.1 106.6)">GPIO21</text>
<text x="203.6" y="106.6" transform="rotate(-90 203.6 106.6)">GPIO48</text>
<text x="206.2" y="106.6" transform="rotate(-90 206.2 106.6)">GND</text>
<text x="32.5" y="153.5">VIN</text>
<text x="41.7" y="153.5">VOUT</text>
<text x="41.6" y="160.7" transform="rotate(-90 41.6 160.7)">GND/ADJ</text>
</g>
<g font-size="2.3" fill="#800000">
<text x="134.4" y="29.6">RTS</text>
<text x="85" y="34.4">EN</text>
<text x="276.9" y="40">IO1</text>
<text x="276.6" y="45.1">IO3</text>
<text x="276.6" y="47.6">IO4</text>
<text x="276.9" y="42.6">IO9</text>
<text x="9.1" y="53.5">RX0</text>
<text x="78.7" y="50.9">VDD3V3</text>
<text x="158" y="50.2">VDD3V3</text>
<text x="276.6" y="50.2">IO11</text>
<text x="276.6" y="52.7">IO13</text>
<text x="9.4" y="56">TX0</text>
<text x="22.9" y="58.6">VDD3V3</text>
<text x="97" y="59.6">DTR</text>
<text x="97.3" y="56.8">RTS</text>
<text x="276.6" y="55.3">IO14</text>
<text x="276.6" y="57.8">IO8</text>
<text x="8.5" y="64.9">D_N</text>
<text x="9.1" y="61.1">D_P</text>
<text x="276.6" y="60.3">IO5</text>
<text x="276.6" y="62.9">IO10</text>
<text x="276.6" y="65.4">IO6</text>
<text x="91.9" y="69.7">IO0</text>
<text x="276.6" y="68">IO12</text>
<text x="276.6" y="70.5">IO7</text>
<text x="136.1" y="73">DTR</text>
<text x="276.6" y="73">IO2</text>
<text x="276.6" y="75.6">IO38</text>
<text x="276.6" y="78.1">IO39</text>
<text x="276.6" y="80.7">IO17</text>
<text x="276.6" y="83.2">IO18</text>
<text x="80.8" y="87.3">IO7</text>
<text x="80.8" y="92.6">IO5</text>
<text x="22.2" y="99.7">D_N</text>
<text x="80.8" y="97.4">IO6</text>
<text x="22.6" y="102.8">D_P</text>
<text x="278.6" y="107.6">IO46</text>
<text x="278.6" y="110.1">IO45</text>
<text x="278.6" y="112.7">RX0</text>
<text x="278.6" y="115.2">TX0</text>
<text x="278.6" y="117.7">IO42</text>
<text x="278.6" y="125.4">IO16</text>
<text x="278.6" y="120.3">IO41</text>
<text x="278.6" y="122.8">IO40</text>
<text x="184.3" y="129.4" transform="rotate(-90 184.3 129.4)">IO2</text>
<text x="189.4" y="130.9" transform="rotate(-90 189.4 130.9)">IO39</text>
<text x="278.6" y="127.9">IO15</text>
<text x="278.6" y="130.4">IO37</text>
<text x="278.6" y="133">IO36</text>
<text x="278.6" y="135.5">IO35</text>
<text x="22.6" y="140.7" transform="rotate(-90 22.6 140.7)">VDDUSB</text>
<text x="278.6" y="138.1">IO34</text>
<text x="278.6" y="140.6">IO33</text>
<text x="278.6" y="143.1">IO48</text>
<text x="278.6" y="145.7">IO21</text>
<text x="278.6" y="148.2">IO20</text>
<text x="278.6" y="150.8">IO19</text>
<text x="78.5" y="161.2">IO0</text>
<text x="129" y="169.1" transform="rotate(-90 129 169.1)">TX0</text>
<text x="135.9" y="169.3" transform="rotate(-90 135.9 169.3)">RX0</text>
<text x="8.9" y="178.7">IO38</text>
<text x="8.7" y="189.2">IO39</text>
</g>
<g font-size="2.3" fill="#000080">
<text x="244.4" y="31.4">J1</text>
<text x="248.6" y="35.9">1</text>
<text x="248.6" y="38.4">2</text>
<text x="248.6" y="40.9">3</text>
<text x="45" y="46.6">U1</text>
<text x="248.6" y="43.5">4</text>
<text x="248.6" y="46">5</text>
<text x="44.4" y="51.9">GND</text>
<text x="54.3" y="51.9">VCC</text>
<text x="248.6" y="48.6">6</text>
<text x="248.6" y="51.1">7</text>
<text x="248.6" y="53.6">8</text>
<text x="44.4" y="54.4">TXD</text>
<text x="44.4" y="57">RXD</text>
<text x="44.4" y="59.5">V3</text>
<text x="53" y="59.5">DTR#</text>
<text x="53.1" y="57">RTS#</text>
<text x="53.5" y="54.4">R232</text>
<text x="247.3" y="58.7">10</text>
<text x="248.6" y="56.2">9</text>
<text x="44.4" y="62.1">D+</text>
<text x="44.4" y="64.6">D-</text>
<text x="52.7" y="62.1">DCD#</text>
<text x="55.6" y="64.6">RI#</text>
<text x="247.3" y="61.3">11</text>
<text x="247.3" y="63.8">12</text>
<text x="44.4" y="67.1">XI</text>
<text x="44.4" y="69.7">XO</text>
<text x="52.8" y="67.1">DSR#</text>
<text x="53.1" y="69.7">CTS#</text>
<text x="247.3" y="66.3">13</text>
<text x="247.3" y="68.9">14</text>
<text x="247.3" y="71.4">15</text>
<text x="45.2" y="74.1">CH340C</text>
<text x="247.3" y="74">16</text>
<text x="247.3" y="76.5">17</text>
<text x="247.3" y="79">18</text>
<text x="247.3" y="81.6">19</text>
<text x="99.3" y="88.8">B</text>
<text x="113" y="85.5">LED3</text>
<text x="165.9" y="85.2">R</text>
<text x="247.3" y="84.1">20</text>
<text x="247.3" y="86.7">21</text>
<text x="99.3" y="93.9">R</text>
<text x="166" y="90.2">G</text>
<text x="166.3" y="95.2">B</text>
<text x="234.8" y="93.7">PIN_1X21_2.54MM</text>
<text x="55.4" y="97.6">VCC MH4</text>
<text x="55.4" y="100.1">D-</text>
<text x="61.1" y="100.1">MH3</text>
<text x="99.3" y="98.9">G</text>
<text x="244.9" y="98.9">J2</text>
<text x="55.4" y="102.7">D+</text>
<text x="55.4" y="105.2">ID</text>
<text x="55.4" y="107.7">GNDMH1</text>
<text x="61.1" y="105.2">MH2</text>
<text x="112" y="104">RGB5050</text>
<text x="249.1" y="103.4">1</text>
<text x="249.1" y="106">2</text>
<text x="249.1" y="108.5">3</text>
<text x="249.1" y="111">4</text>
<text x="249.1" y="113.6">5</text>
<text x="184.7" y="116" transform="rotate(-90 184.7 116)">C</text>
<text x="186.9" y="116" transform="rotate(-90 186.9 116)">W 19</text>
<text x="249.1" y="116.1">6</text>
<text x="249.1" y="118.7">7</text>
<text x="249.1" y="121.2">8</text>
<text x="249.1" y="123.7">9</text>
<text x="247.8" y="126.3">10</text>
<text x="247.8" y="128.8">11</text>
<text x="247.8" y="131.4">12</text>
<text x="247.8" y="133.9">13</text>
<text x="247.8" y="136.4">14</text>
<text x="25.3" y="139.3" transform="rotate(-90 25.3 139.3)">D1</text>
<text x="247.8" y="139">15</text>
<text x="247.8" y="141.5">16</text>
<text x="247.8" y="144.1">17</text>
<text x="247.8" y="146.6">18</text>
<text x="247.8" y="149.1">19</text>
<text x="25" y="151.6" transform="rotate(-90 25 151.6)">1N5819</text>
<text x="247.8" y="151.7">20</text>
<text x="247.8" y="154.2">21</text>
<text x="235.3" y="161.2">PIN_1X21_2.54MM</text>
<text x="25.7" y="180.2">C</text>
<text x="21.6" y="192.9">W</text>
</g>
<g font-size="2.3">
<text x="252.2" y="34.4">1</text>
<text x="252.2" y="37">2</text>
<text x="252.2" y="39.5">3</text>
<text x="252.2" y="42.1">4</text>
<text x="252.2" y="44.6">5</text>
<text x="252.2" y="47.1">6</text>
<text x="40.5" y="50.9">1</text>
<text x="40.5" y="53.5">2</text>
<text x="62.2" y="53.5">15</text>
<text x="62.2" y="50.9">16</text>
<text x="252.2" y="49.7">7</text>
<text x="252.2" y="52.2">8</text>
<text x="40.5" y="56">3</text>
<text x="40.5" y="58.6">4</text>
<text x="62.2" y="58.6">13</text>
<text x="62.2" y="56">14</text>
<text x="252.2" y="54.8">9</text>
<text x="252.2" y="57.3">10</text>
<text x="252.2" y="59.8">11</text>
<text x="40.5" y="61.1">5</text>
<text x="40.5" y="63.6">6</text>
<text x="62.2" y="63.6">11</text>
<text x="62.2" y="61.1">12</text>
<text x="252.2" y="62.4">12</text>
<text x="252.2" y="64.9">13</text>
<text x="40.5" y="66.2">7</text>
<text x="40.5" y="68.7">8</text>
<text x="62.2" y="68.7">9</text>
<text x="62.2" y="66.2">10</text>
<text x="252.2" y="67.5">14</text>
<text x="252.2" y="70">15</text>
<text x="252.2" y="72.5">16</text>
<text x="252.2" y="75.1">17</text>
<text x="252.2" y="77.6">18</text>
<text x="252.2" y="80.2">19</text>
<text x="252.2" y="82.7">20</text>
<text x="106.5" y="89">1</text>
<text x="123.2" y="89">2</text>
<text x="252.2" y="85.2">21</text>
<text x="106.5" y="94.1">3</text>
<text x="123.2" y="94.1">4</text>
<text x="48.1" y="96.7">1</text>
<text x="48.1" y="99.2">2</text>
<text x="48.1" y="101.7">3</text>
<text x="72.4" y="99.2">8</text>
<text x="72.4" y="96.7">9</text>
<text x="106.5" y="99.2">5</text>
<text x="123.2" y="99.2">6</text>
<text x="252.7" y="102">1</text>
<text x="48.1" y="104.3">4</text>
<text x="48.1" y="106.8">5</text>
<text x="72.4" y="106.8">6</text>
<text x="72.4" y="104.3">7</text>
<text x="252.7" y="104.5">2</text>
<text x="252.7" y="107.1">3</text>
<text x="252.7" y="109.6">4</text>
<text x="252.7" y="112.2">5</text>
<text x="252.7" y="114.7">6</text>
<text x="252.7" y="117.2">7</text>
<text x="252.7" y="119.8">8</text>
<text x="252.7" y="122.3">9</text>
<text x="252.7" y="124.9">10</text>
<text x="252.7" y="127.4">11</text>
<text x="252.7" y="129.9">12</text>
<text x="252.7" y="132.5">13</text>
<text x="252.7" y="135">14</text>
<text x="252.7" y="137.6">15</text>
<text x="252.7" y="140.1">16</text>
<text x="252.7" y="142.6">17</text>
<text x="252.7" y="145.2">18</text>
<text x="252.7" y="147.7">19</text>
<text x="252.7" y="150.3">20</text>
<text x="252.7" y="152.8">21</text>
</g>
</svg>
